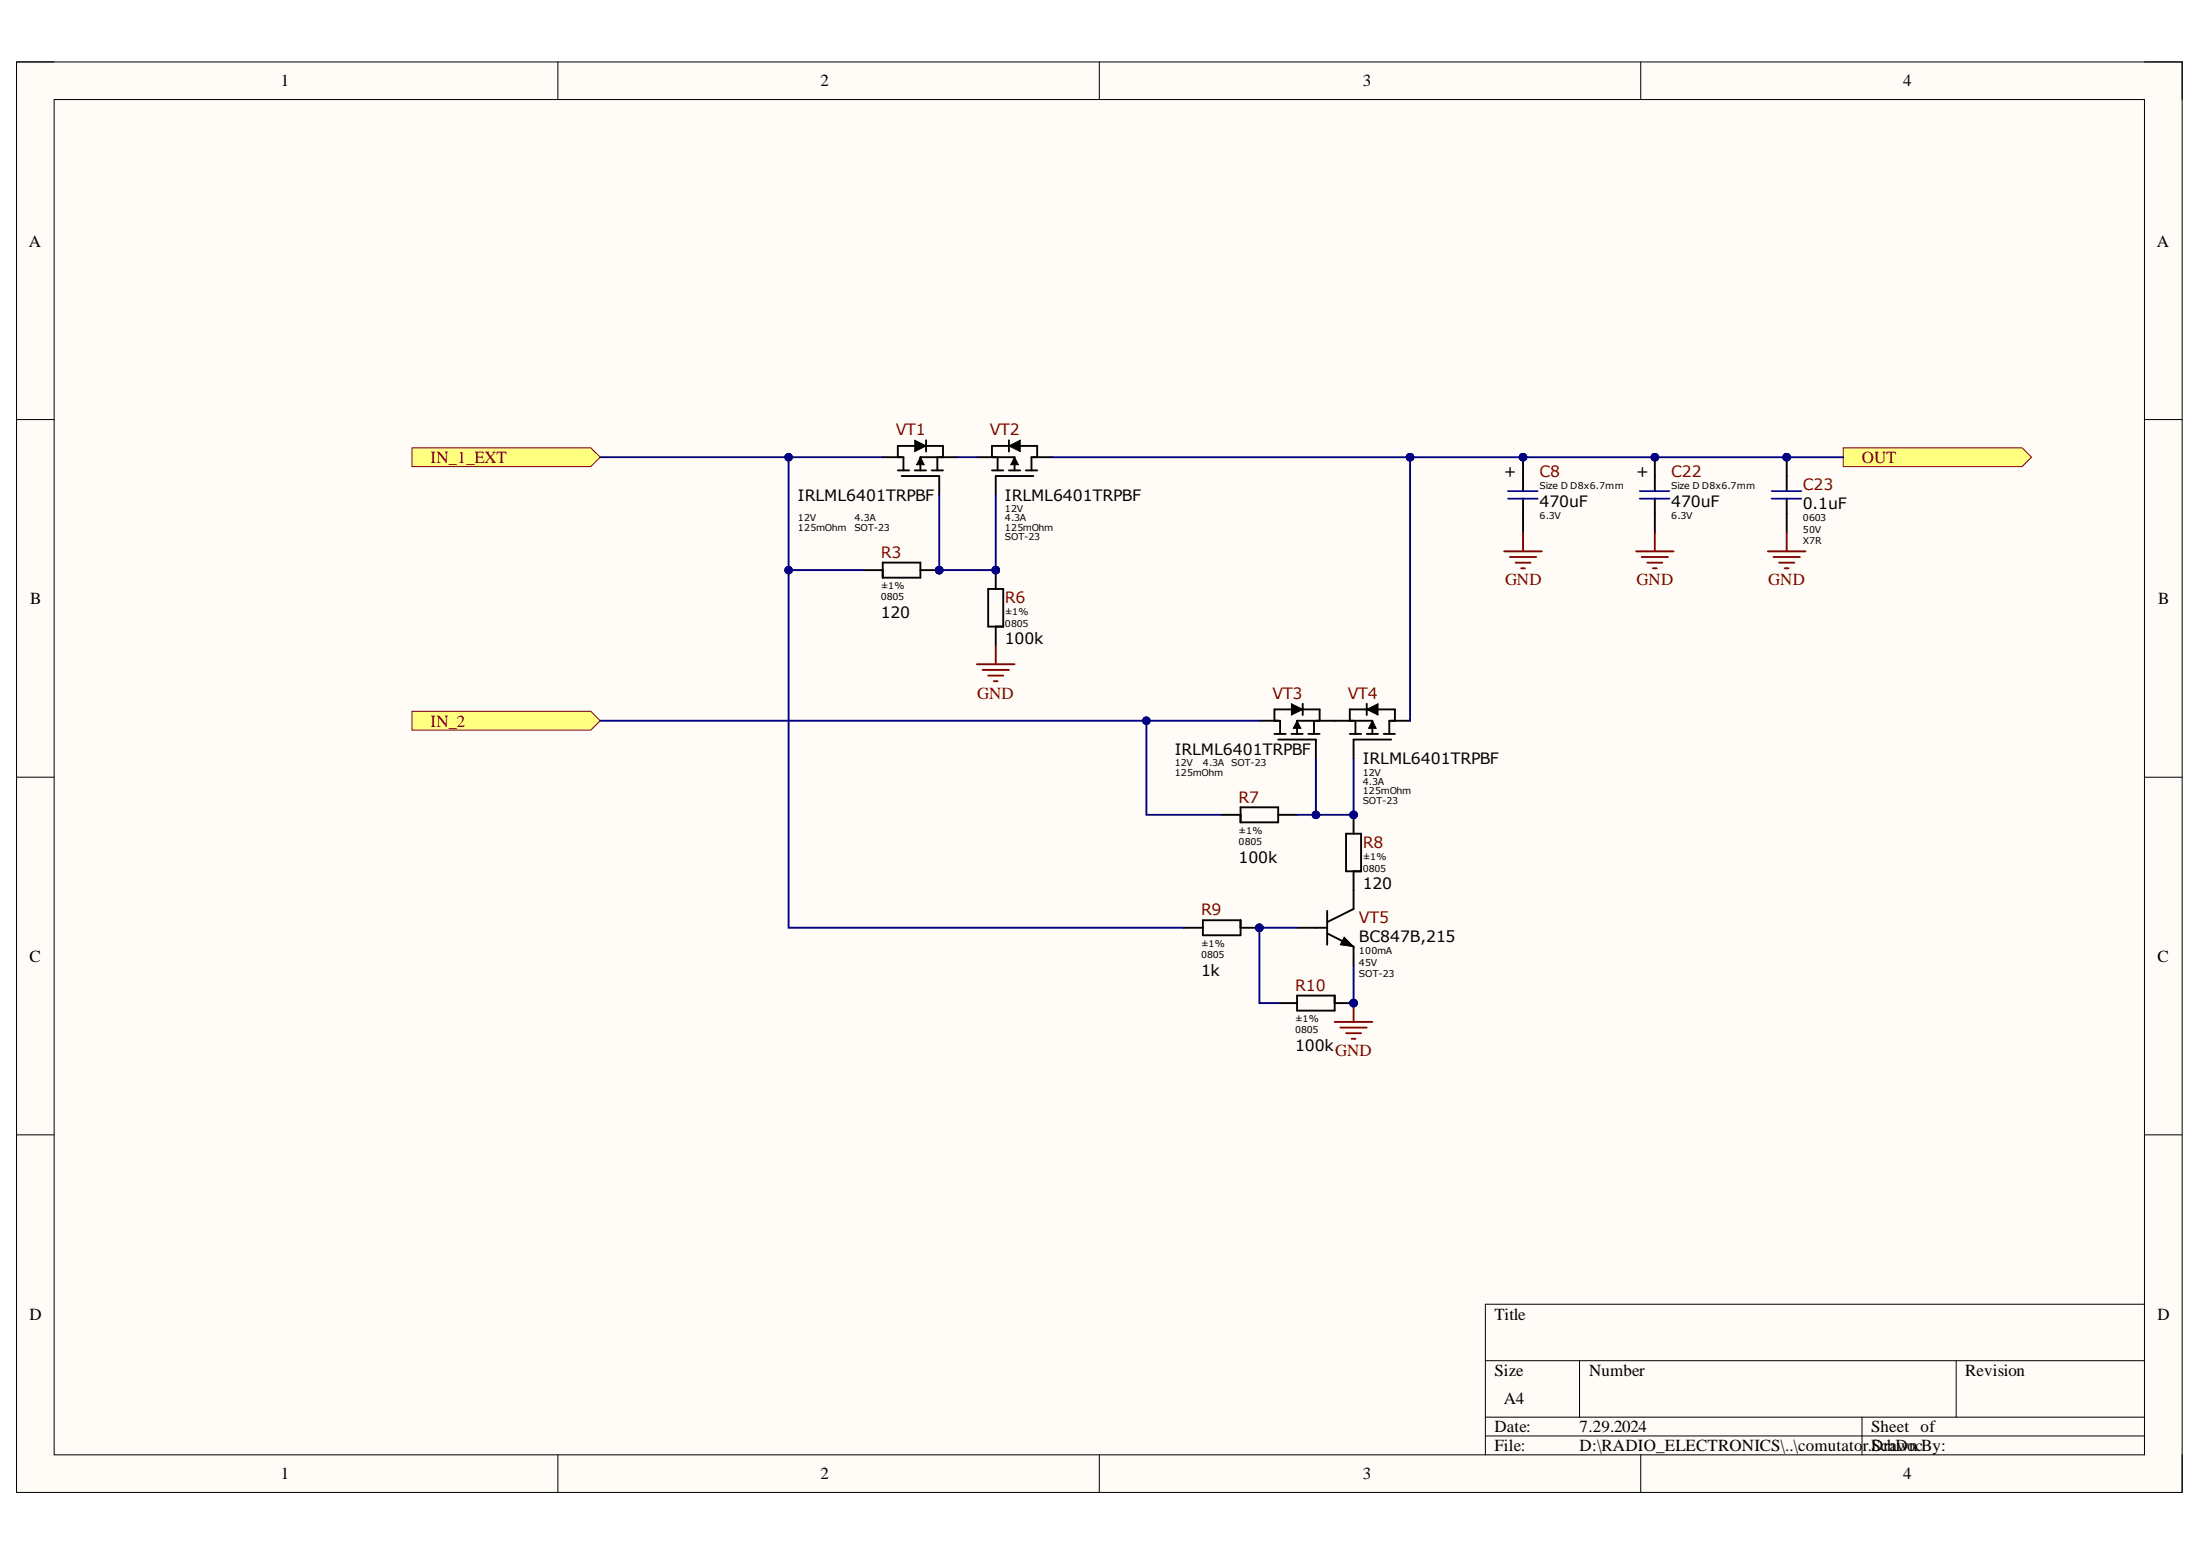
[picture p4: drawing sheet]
<svg xmlns="http://www.w3.org/2000/svg" width="297mm" height="210mm" viewBox="0 0 297 210" stroke-linecap="round" stroke-linejoin="round" font-family="sans-serif">
<path d="M2.2 8.4h292.4v193.1h-292.4z" fill-rule="evenodd" fill="#fffcf8"/>
<path d="M2.2 8.4h292.4v193.1h-292.4z" fill="none" stroke="#000" stroke-width=".14"/>
<path d="M7.3 13.4h282.2v183h-282.2z" fill-rule="evenodd" fill="#fffcf8"/>
<g fill="none" stroke="#000" stroke-width=".14">
<path d="M2.2 8.4h5.1M7.3 13.4h282.2v183h-282.2zM75.3 8.4v5M148.4 8.4v5M221.5 8.4v5M289.5 8.4h5.1v5M2.2 56.6h5.1M289.5 56.6h5.1M2.2 104.9h5.1M289.5 104.9h5.1M2.2 153.2h5.1M289.5 153.2h5.1"/>
<path d="M289.5 176.1h-89v20.3M75.3 196.4v5.1M148.4 196.4v5.1M200.5 183.7h89M200.5 191.3h89M200.5 193.8h89M213.3 183.7v7.6M221.5 196.4v5.1M251.4 191.3v5.1M264.1 183.7v7.6M294.6 196.4v5.1"/>
</g>
<path d="M55.6 60.4h24.2l1.2 1.3-1.2 1.3h-24.2z" fill-rule="evenodd" fill="#ffff80"/>
<path d="M55.6 60.4h24.2l1.2 1.3-1.2 1.3h-24.2z" fill="none" stroke="#800000" stroke-width=".14"/>
<path d="M55.6 96h24.2l1.2 1.3-1.2 1.3h-24.2z" fill-rule="evenodd" fill="#ffff80"/>
<path d="M55.6 96h24.2l1.2 1.3-1.2 1.3h-24.2z" fill="none" stroke="#800000" stroke-width=".14"/>
<path d="M248.9 60.5h24.1l1.3 1.2-1.3 1.3h-24.1z" fill-rule="evenodd" fill="#ffff80"/>
<path d="M248.9 60.5h24.1l1.3 1.2-1.3 1.3h-24.1z" fill="none" stroke="#800000" stroke-width=".14"/>
<g fill="none" stroke="#000" stroke-width=".25">
<path d="M125 59.4v1.6M136.2 59.4v1.6M119.2 61.7h2.8v1.8M121.2 61.7v-1.5h6.1v1.5M121.2 63.5h1.5M121.7 64.3h5.1v2.5M123.5 63.5h1.5M125.8 63.5h1.5M126.6 61.7v1.8M129.4 61.7h-5.1v1.8M131.9 61.7h5.1v1.8M133.9 61.7v-1.5h6.1v1.5"/>
<path d="M133.9 63.5h1.6M134.7 61.7v1.8M136.2 63.5h1.5M138.5 63.5h1.5M139.5 64.3h-5.1v2.5M142.1 61.7h-2.8v1.8"/>
</g>
<path d="M124.3 61.7l.5 1h-1zM123.5 59.4l1.5 .8-1.5 .8zM136.2 60.2l1.5-.8v1.6zM137 61.7l.5 1h-1z" fill="#000"/>
<path d="M123.5 59.4l1.5 .8-1.5 .8zM124.3 61.7l.5 1h-1zM136.2 60.2l1.5-.8v1.6zM137 61.7l.5 1h-1z" fill="none" stroke="#000" stroke-width=".14"/>
<circle cx="134.4" cy="77" r=".51" fill="#000080"/>
<circle cx="134.4" cy="77" r=".51" fill="none" stroke="#000080" stroke-width=".14"/>
<path d="M134.4 77v2.5M134.4 84.6v2.5" fill="none" stroke="#000" stroke-width=".25"/>
<circle cx="134.4" cy="77" r=".51" fill="#000080"/>
<circle cx="134.4" cy="77" r=".51" fill="none" stroke="#000080" stroke-width=".14"/>
<path d="M133.4 79.5h2.1v5.1h-2.1z" fill="none" stroke="#000" stroke-width=".25"/>
<circle cx="126.8" cy="77" r=".51" fill="#000080"/>
<circle cx="126.8" cy="77" r=".51" fill="none" stroke="#000080" stroke-width=".14"/>
<path d="M116.6 77h2.6M124.3 77h2.5" fill="none" stroke="#000" stroke-width=".25"/>
<circle cx="126.8" cy="77" r=".51" fill="#000080"/>
<circle cx="126.8" cy="77" r=".51" fill="none" stroke="#000080" stroke-width=".14"/>
<g fill="none" stroke="#000" stroke-width=".25">
<path d="M119.2 75.9h5.1v2.1h-5.1zM170 97.3h2.8v1.8M172.1 97.3v-1.5h6.1v1.5M172.1 99.1h1.5M172.6 99.8h5.1v2.6M174.4 99.1h1.5M175.1 99.1v-1.8h10.2v1.8M175.9 95v1.5M176.7 99.1h1.5M177.4 97.3v1.8M182.2 97.3v-1.5h6.1v1.5M182.2 99.1h1.6"/>
<path d="M183 97.3v1.8M184.5 99.1h1.6M184.5 95v1.5M186.8 99.1h1.5M187.8 99.8h-5v2.6M190.4 97.3h-2.8v1.8M165 110h2.5M167.5 109h5.1v2h-5.1zM172.6 110h2.5"/>
</g>
<path d="M131.9 89.7h5.1M132.7 90.4h3.5M133.4 91.2h2.1M134.2 91.9h.5M134.4 87.1v2.6" fill="none" stroke="#800000" stroke-width=".25"/>
<path d="M175.1 97.3l.5 1h-1zM174.4 95l1.5 .8-1.5 .7zM184.5 95.8l1.6-.8v1.5zM185.3 97.3l.5 1h-1z" fill="#000"/>
<path d="M174.4 95l1.5 .8-1.5 .7zM175.1 97.3l.5 1h-1zM184.5 95.8l1.6-.8v1.5zM185.3 97.3l.5 1h-1z" fill="none" stroke="#000" stroke-width=".14"/>
<circle cx="182.8" cy="110" r=".51" fill="#000080"/>
<circle cx="182.8" cy="110" r=".51" fill="none" stroke="#000080" stroke-width=".14"/>
<path d="M182.8 110v2.5M182.8 117.6v2.6" fill="none" stroke="#000" stroke-width=".25"/>
<circle cx="182.8" cy="110" r=".51" fill="#000080"/>
<circle cx="182.8" cy="110" r=".51" fill="none" stroke="#000080" stroke-width=".14"/>
<path d="M181.7 112.5h2.1v5.1h-2.1zM175.1 125.2h4.1M179.2 123v4.5M179.2 126l3.6 1.8v2.5M182.8 120.2v2.5l-3.6 1.8" fill="none" stroke="#000" stroke-width=".25"/>
<path d="M181.5 126.5l1.3 1.3-1.8-.3z" fill="#000"/>
<path d="M181.5 126.5l1.3 1.3-1.8-.3z" fill="none" stroke="#000" stroke-width=".14"/>
<circle cx="182.8" cy="135.4" r=".51" fill="#000080"/>
<circle cx="182.8" cy="135.4" r=".51" fill="none" stroke="#000080" stroke-width=".14"/>
<path d="M180.2 135.4h2.6" fill="none" stroke="#000" stroke-width=".25"/>
<circle cx="182.8" cy="135.4" r=".51" fill="#000080"/>
<circle cx="182.8" cy="135.4" r=".51" fill="none" stroke="#000080" stroke-width=".14"/>
<path d="M172.6 135.4h2.5M175.1 134.4h5.1v2h-5.1z" fill="none" stroke="#000" stroke-width=".25"/>
<path d="M180.2 137.9h5.1M181 138.7h3.5M181.7 139.5h2.1M182.8 135.4v2.5M182.5 140.2h.5" fill="none" stroke="#800000" stroke-width=".25"/>
<circle cx="182.8" cy="135.4" r=".51" fill="#000080"/>
<circle cx="182.8" cy="135.4" r=".51" fill="none" stroke="#000080" stroke-width=".14"/>
<circle cx="170" cy="125.2" r=".51" fill="#000080"/>
<circle cx="170" cy="125.2" r=".51" fill="none" stroke="#000080" stroke-width=".14"/>
<path d="M167.5 125.2h2.5" fill="none" stroke="#000" stroke-width=".25"/>
<circle cx="170" cy="125.2" r=".51" fill="#000080"/>
<circle cx="170" cy="125.2" r=".51" fill="none" stroke="#000080" stroke-width=".14"/>
<path d="M159.9 125.2h2.5M162.4 124.2h5.1v2h-5.1z" fill="none" stroke="#000" stroke-width=".25"/>
<circle cx="205.6" cy="61.7" r=".51" fill="#000080"/>
<circle cx="205.6" cy="61.7" r=".51" fill="none" stroke="#000080" stroke-width=".14"/>
<path d="M205.6 61.7v2.6M205.6 69.3v2.6" fill="none" stroke="#000" stroke-width=".25"/>
<circle cx="205.6" cy="61.7" r=".51" fill="#000080"/>
<circle cx="205.6" cy="61.7" r=".51" fill="none" stroke="#000080" stroke-width=".14"/>
<path d="M205.6 64.3v2M205.6 67.3v2" fill="none" stroke="#000" stroke-width=".25"/>
<path d="M203.6 67.3h4M203.6 66.3h4" fill="none" stroke="#150cd4" stroke-width=".25"/>
<path d="M175.1 125.2h-5.1v10.2h2.6" fill="none" stroke="#000080" stroke-width=".25"/>
<circle cx="170" cy="125.2" r=".51" fill="#000080"/>
<circle cx="170" cy="125.2" r=".51" fill="none" stroke="#000080" stroke-width=".14"/>
<path d="M177.7 102.4v7.6" fill="none" stroke="#000080" stroke-width=".25"/>
<circle cx="177.7" cy="110" r=".51" fill="#000080"/>
<circle cx="177.7" cy="110" r=".51" fill="none" stroke="#000080" stroke-width=".14"/>
<path d="M126.8 66.8v10.2M129.4 61.7h2.5" fill="none" stroke="#000080" stroke-width=".25"/>
<circle cx="126.8" cy="77" r=".51" fill="#000080"/>
<circle cx="126.8" cy="77" r=".51" fill="none" stroke="#000080" stroke-width=".14"/>
<path d="M106.5 77v48.2h53.4" fill="none" stroke="#000080" stroke-width=".25"/>
<circle cx="106.5" cy="77" r=".51" fill="#000080"/>
<circle cx="106.5" cy="77" r=".51" fill="none" stroke="#000080" stroke-width=".14"/>
<path d="M126.8 77h7.6" fill="none" stroke="#000080" stroke-width=".25"/>
<circle cx="126.8" cy="77" r=".51" fill="#000080"/>
<circle cx="126.8" cy="77" r=".51" fill="none" stroke="#000080" stroke-width=".14"/>
<circle cx="134.4" cy="77" r=".51" fill="#000080"/>
<circle cx="134.4" cy="77" r=".51" fill="none" stroke="#000080" stroke-width=".14"/>
<path d="M134.4 66.8v10.2" fill="none" stroke="#000080" stroke-width=".25"/>
<circle cx="134.4" cy="77" r=".51" fill="#000080"/>
<circle cx="134.4" cy="77" r=".51" fill="none" stroke="#000080" stroke-width=".14"/>
<path d="M182.8 130.3v5.1" fill="none" stroke="#000080" stroke-width=".25"/>
<circle cx="182.8" cy="135.4" r=".51" fill="#000080"/>
<circle cx="182.8" cy="135.4" r=".51" fill="none" stroke="#000080" stroke-width=".14"/>
<path d="M142.1 61.7h48.3" fill="none" stroke="#000080" stroke-width=".25"/>
<circle cx="190.4" cy="61.7" r=".51" fill="#000080"/>
<circle cx="190.4" cy="61.7" r=".51" fill="none" stroke="#000080" stroke-width=".14"/>
<path d="M81 97.3h73.8" fill="none" stroke="#000080" stroke-width=".25"/>
<circle cx="154.8" cy="97.3" r=".51" fill="#000080"/>
<circle cx="154.8" cy="97.3" r=".51" fill="none" stroke="#000080" stroke-width=".14"/>
<path d="M170 97.3h-15.2v12.7h10.2" fill="none" stroke="#000080" stroke-width=".25"/>
<circle cx="154.8" cy="97.3" r=".51" fill="#000080"/>
<circle cx="154.8" cy="97.3" r=".51" fill="none" stroke="#000080" stroke-width=".14"/>
<path d="M106.5 61.7v15.3h10.1" fill="none" stroke="#000080" stroke-width=".25"/>
<circle cx="106.5" cy="61.7" r=".51" fill="#000080"/>
<circle cx="106.5" cy="61.7" r=".51" fill="none" stroke="#000080" stroke-width=".14"/>
<circle cx="106.5" cy="77" r=".51" fill="#000080"/>
<circle cx="106.5" cy="77" r=".51" fill="none" stroke="#000080" stroke-width=".14"/>
<path d="M190.4 61.7v35.6" fill="none" stroke="#000080" stroke-width=".25"/>
<circle cx="190.4" cy="61.7" r=".51" fill="#000080"/>
<circle cx="190.4" cy="61.7" r=".51" fill="none" stroke="#000080" stroke-width=".14"/>
<path d="M190.4 61.7h58.5" fill="none" stroke="#000080" stroke-width=".25"/>
<circle cx="241.2" cy="61.7" r=".51" fill="#000080"/>
<circle cx="241.2" cy="61.7" r=".51" fill="none" stroke="#000080" stroke-width=".14"/>
<circle cx="223.4" cy="61.7" r=".51" fill="#000080"/>
<circle cx="223.4" cy="61.7" r=".51" fill="none" stroke="#000080" stroke-width=".14"/>
<circle cx="205.6" cy="61.7" r=".51" fill="#000080"/>
<circle cx="205.6" cy="61.7" r=".51" fill="none" stroke="#000080" stroke-width=".14"/>
<circle cx="190.4" cy="61.7" r=".51" fill="#000080"/>
<circle cx="190.4" cy="61.7" r=".51" fill="none" stroke="#000080" stroke-width=".14"/>
<path d="M81 61.7h38.2" fill="none" stroke="#000080" stroke-width=".25"/>
<circle cx="106.5" cy="61.7" r=".51" fill="#000080"/>
<circle cx="106.5" cy="61.7" r=".51" fill="none" stroke="#000080" stroke-width=".14"/>
<path d="M182.8 102.4v7.6h-7.7" fill="none" stroke="#000080" stroke-width=".25"/>
<circle cx="177.7" cy="110" r=".51" fill="#000080"/>
<circle cx="177.7" cy="110" r=".51" fill="none" stroke="#000080" stroke-width=".14"/>
<circle cx="182.8" cy="110" r=".51" fill="#000080"/>
<circle cx="182.8" cy="110" r=".51" fill="none" stroke="#000080" stroke-width=".14"/>
<circle cx="223.4" cy="61.7" r=".51" fill="#000080"/>
<circle cx="223.4" cy="61.7" r=".51" fill="none" stroke="#000080" stroke-width=".14"/>
<path d="M223.4 61.7v2.6M223.4 69.3v2.6" fill="none" stroke="#000" stroke-width=".25"/>
<circle cx="223.4" cy="61.7" r=".51" fill="#000080"/>
<circle cx="223.4" cy="61.7" r=".51" fill="none" stroke="#000080" stroke-width=".14"/>
<path d="M223.4 64.3v2M223.4 67.3v2" fill="none" stroke="#000" stroke-width=".25"/>
<path d="M221.4 67.3h4M221.4 66.3h4" fill="none" stroke="#150cd4" stroke-width=".25"/>
<path d="M203.1 74.4h5.1M203.9 75.2h3.5M204.6 75.9h2.1M205.4 76.7h.5M205.6 71.9v2.5M220.9 74.4h5.1M221.7 75.2h3.5M222.4 75.9h2M223.2 76.7h.5M223.4 71.9v2.5" fill="none" stroke="#800000" stroke-width=".25"/>
<circle cx="241.2" cy="61.7" r=".51" fill="#000080"/>
<circle cx="241.2" cy="61.7" r=".51" fill="none" stroke="#000080" stroke-width=".14"/>
<path d="M241.2 61.7v2.6M241.2 69.3v2.6" fill="none" stroke="#000" stroke-width=".25"/>
<circle cx="241.2" cy="61.7" r=".51" fill="#000080"/>
<circle cx="241.2" cy="61.7" r=".51" fill="none" stroke="#000080" stroke-width=".14"/>
<path d="M241.2 64.3v2M241.2 67.3v2" fill="none" stroke="#000" stroke-width=".25"/>
<path d="M239.2 67.3h4M239.2 66.3h4" fill="none" stroke="#150cd4" stroke-width=".25"/>
<path d="M238.7 74.4h5.1M239.4 75.2h3.6M240.2 75.9h2.1M241 76.7h.5M241.2 71.9v2.5" fill="none" stroke="#800000" stroke-width=".25"/>
<g font-size="2.3">
<text x="37.9" y="11.7">1</text>
<text x="110.8" y="11.7">2</text>
<text x="184" y="11.7">3</text>
<text x="256.9" y="11.7">4</text>
<text x="3.9" y="33.3">A</text>
<text x="291.2" y="33.3">A</text>
<text x="4.1" y="81.5">B</text>
<text x="291.4" y="81.5">B</text>
<text x="4" y="129.8">C</text>
<text x="291.3" y="129.8">C</text>
<text x="4" y="178.1">D</text>
<text x="201.8" y="178.1">Title</text>
<text x="291.3" y="178.1">D</text>
<text x="201.8" y="185.7">Size</text>
<text x="214.5" y="185.7">Number</text>
<text x="265.3" y="185.7">Revision</text>
<text x="203" y="189.5">A4</text>
<text x="201.8" y="193.3">Date:</text>
<text x="201.8" y="195.9">File:</text>
<text x="213.3" y="193.3">7.29.2024</text>
<text x="213.3" y="195.9">D:\RADIO_ELECTRONICS\..\comutato</text>
<text x="251.5" y="195.9">r.Drawn</text>
<text x="252.6" y="193.3">Sheet of</text>
<text x="252.7" y="195.9">SchDocBy:</text>
<text x="37.9" y="199.7">1</text>
<text x="110.8" y="199.7">2</text>
<text x="184" y="199.7">3</text>
<text x="256.9" y="199.7">4</text>
</g>
<g font-size="2.3" fill="#800000">
<text x="58.1" y="62.5">IN_1_EXT</text>
<text x="251.4" y="62.5">OUT</text>
<text x="203.2" y="79">GND</text>
<text x="221" y="79">GND</text>
<text x="238.8" y="79">GND</text>
<text x="131.9" y="94.3">GND</text>
<text x="58.1" y="98.1">IN_2</text>
<text x="180.3" y="142.5">GND</text>
</g>
<g font-size="2.1" fill="#800000">
<text x="120.9" y="58.8">VT1</text>
<text x="133.6" y="58.8">VT2</text>
<text x="207.9" y="64.4">C8</text>
<text x="225.6" y="64.4">C22</text>
<text x="243.4" y="66.1">C23</text>
<text x="118.9" y="75.3">R3</text>
<text x="135.7" y="81.4">R6</text>
<text x="171.8" y="94.3">VT3</text>
<text x="182" y="94.3">VT4</text>
<text x="167.2" y="108.3">R7</text>
<text x="184" y="114.4">R8</text>
<text x="162.2" y="123.6">R9</text>
<text x="183.5" y="124.6">VT5</text>
<text x="174.9" y="133.7">R10</text>
</g>
<g font-size="2.1">
<text x="203" y="64.4">+</text>
<text x="220.9" y="64.4">+</text>
<text x="107.7" y="67.7">IRLML6401TRPBF</text>
<text x="135.7" y="67.7">IRLML6401TRPBF</text>
<text x="207.9" y="68.4">470uF</text>
<text x="225.6" y="68.4">470uF</text>
<text x="243.4" y="68.7">0.1uF</text>
<text x="118.9" y="83.4">120</text>
<text x="135.7" y="86.9">100k</text>
<text x="158.6" y="101.9">IRLML6401TRPBF</text>
<text x="184" y="103.2">IRLML6401TRPBF</text>
<text x="167.2" y="116.5">100k</text>
<text x="184" y="120">120</text>
<text x="162.2" y="131.7">1k</text>
<text x="183.5" y="127.1">BC847B,215</text>
<text x="174.9" y="141.8">100k</text>
</g>
<g font-size="1.3">
<text x="107.7" y="70.4">12V</text>
<text x="107.7" y="71.6">125mOhm</text>
<text x="115.4" y="70.4">4.3A</text>
<text x="115.4" y="71.6">SOT-23</text>
<text x="135.7" y="69.1">12V</text>
<text x="135.7" y="70.4">4.3A</text>
<text x="135.7" y="71.6">125mOhm</text>
<text x="207.9" y="66.1">Size D D8x6.7mm</text>
<text x="207.9" y="70.1">6.3V</text>
<text x="225.6" y="66.1">Size D D8x6.7mm</text>
<text x="225.6" y="70.1">6.3V</text>
<text x="243.4" y="70.4">0603</text>
<text x="243.4" y="71.9">50V</text>
<text x="135.7" y="72.9">SOT-23</text>
<text x="243.4" y="73.4">X7R</text>
<text x="118.9" y="79.5">±1%</text>
<text x="118.9" y="81">0805</text>
<text x="135.7" y="83.1">±1%</text>
<text x="135.7" y="84.6">0805</text>
<text x="158.6" y="103.4">12V</text>
<text x="158.6" y="104.7">125mOhm</text>
<text x="162.4" y="103.4">4.3A</text>
<text x="166.2" y="103.4">SOT-23</text>
<text x="184" y="104.7">12V</text>
<text x="184" y="106">4.3A</text>
<text x="184" y="107.2">125mOhm</text>
<text x="167.2" y="112.6">±1%</text>
<text x="184" y="108.5">SOT-23</text>
<text x="167.2" y="114.1">0805</text>
<text x="184" y="116.1">±1%</text>
<text x="184" y="117.6">0805</text>
<text x="162.2" y="127.8">±1%</text>
<text x="162.2" y="129.3">0805</text>
<text x="183.5" y="128.8">100mA</text>
<text x="183.5" y="130.3">45V</text>
<text x="183.5" y="131.9">SOT-23</text>
<text x="174.9" y="137.9">±1%</text>
<text x="174.9" y="139.5">0805</text>
</g>
</svg>
